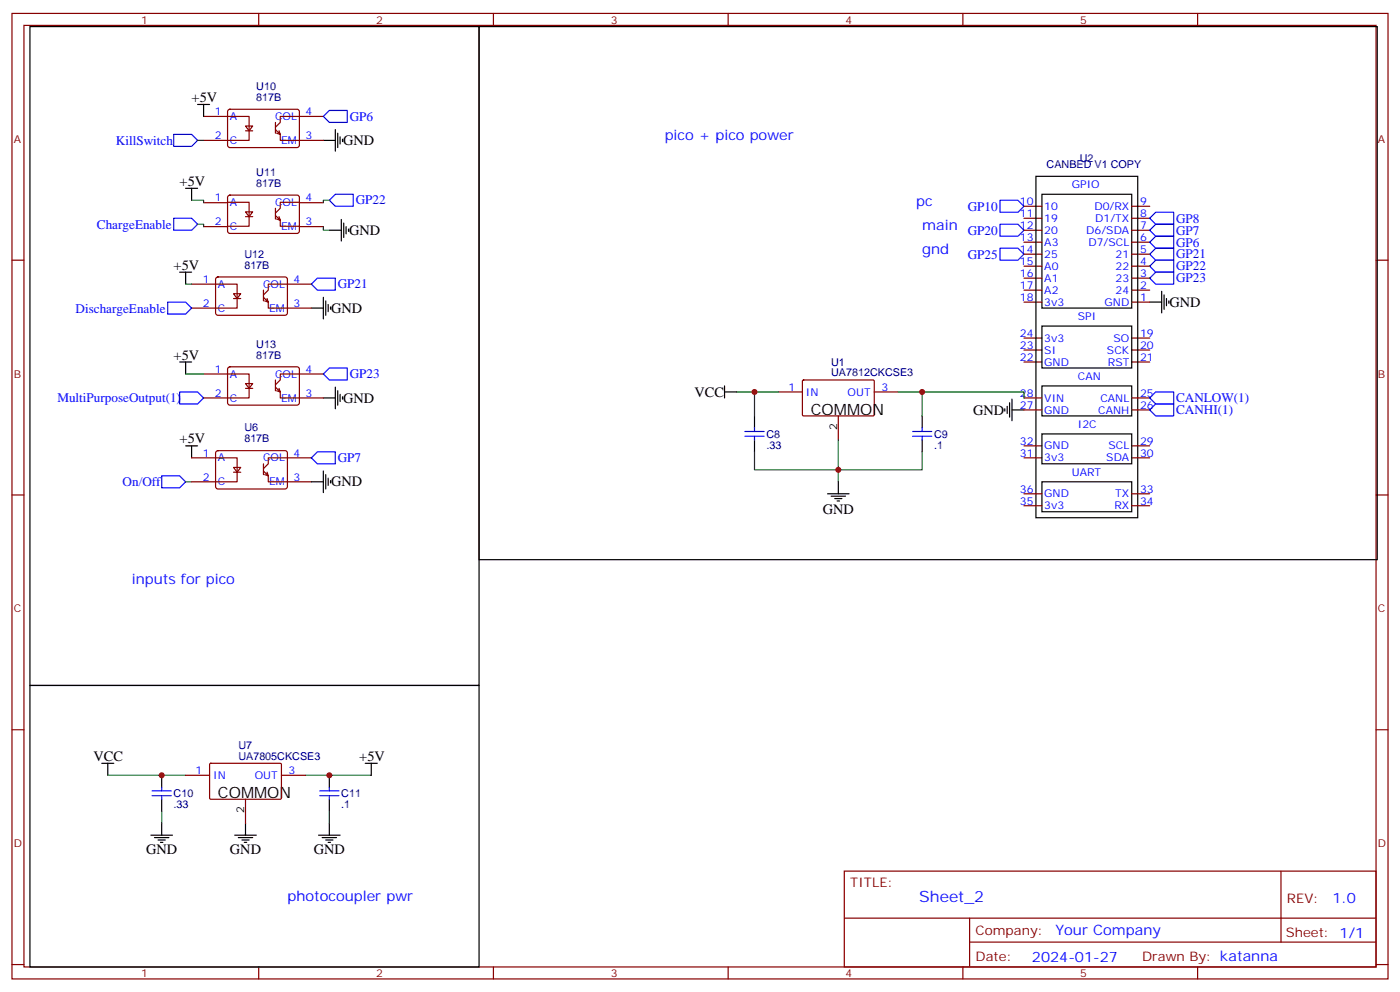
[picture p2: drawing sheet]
<svg xmlns="http://www.w3.org/2000/svg" width="412mm" height="292mm" viewBox="0 0 412 292" stroke-linecap="round" stroke-linejoin="round" font-family="sans-serif">
<g fill="none" stroke="#870000" stroke-width=".35">
<path d="M3.5 4h405.4v284.3h-405.4zM7.1 7.5h398.2v277.3h-398.2zM76.2 4v3.5M145.3 4v3.5M214.5 4v3.5M283.6 4v3.5M352.8 4v3.5M60 34.3h13.4v7h-13.4M67.3 32.4l.4-.2h20.1l.4 .7-.1 10.1-.6 .5-20-.1-.5-.6v-9.9zM72.3 37.1h2.1l-1 1.4zM72.3 38.5h2.1M81.1 38.2l1.4 1.4-.3-1.1"/>
<path d="M81.1 36.1v3.1M81.5 39.2l1 .4v1.7h12.7M95.2 34.3h-12.7v1.8l-1.4 1.4M60 59.7h7M67 59.6h6.4v7h-6.4M67.3 57.7l.4-.2h20.1l.4 .7-.1 10.1-.6 .4h-20l-.5-.7v-9.8zM88.2 59.6h-5.7v1.7l-1.4 1.4M88.2 59.7h7M3.5 76.6h3.6M60 66.7h7M72.3 62.4h2.1l-1 1.4zM72.3 63.8h2.1"/>
<path d="M81.1 63.5l1.4 1.4-.3-1.1M81.1 61.3v3.2M81.5 64.5l1 .4v1.7h5.7M88.2 66.7h7M301.6 60.7h5.3M301.6 64.3h5.3M301.6 67.8h5.3M301.6 71.3h5.3M301.6 74.9h5.3M301.6 78.4h5.3M333.4 60.7h5.3M333.4 64.3h5.3"/>
<path d="M333.4 67.8h5.3M333.4 71.3h5.3M333.4 74.9h5.3M333.4 78.4h5.3M405.3 76.6h3.6M56.4 83.7h13.4v7h-13.4M63.7 81.8l.5-.2h20l.5 .7-.1 10.1-.6 .5-20.1-.1-.4-.7v-9.8zM68.8 86.5h2.1l-1.1 1.4zM68.8 87.9h2.1M77.6 87.6l1.4 1.4-.3-1.1M77.6 85.4v3.2M78 88.6l1 .4v1.7h12.7"/>
<path d="M91.7 83.7h-12.7v1.7l-1.4 1.5M301.6 81.9h5.3M301.6 85.4h5.3M301.6 89h5.3M301.6 99.6h5.3M333.4 81.9h5.3M333.4 85.4h5.3M333.4 89h5.3M333.4 99.6h5.3M60 110.1h13.4v7.1h-13.4M67.3 108.2l.4-.2 20.1 .1 .4 .6-.1 10.2-.6 .4-20-.1-.5-.6v-9.9zM72.3 113h2.1l-1 1.4z"/>
<path d="M72.3 114.4h2.1M81.1 114l1.4 1.4-.3-1M81.1 111.9v3.2M81.5 115.1l1 .3v1.8h12.7M95.2 110.1h-12.7v1.8l-1.4 1.4M229.3 115.4h7.1M236.4 112.1l.3-.2h20.7l.1 .4v10l-.3 .2-20.7-.1-.1-.3zM257.5 115.4h7.1M301.6 117.2h5.3M301.6 103.1h5.3M301.6 106.6h5.3M333.4 117.2h5.3"/>
<path d="M333.4 103.1h5.3M333.4 106.6h5.3M56.4 134.8h13.4v7.1h-13.4M63.7 132.9l.5-.2 20 .1 .5 .6-.1 10.2-.6 .4-20.1-.1-.4-.6v-9.9zM68.8 137.7h2.1l-1.1 1.4zM68.8 139.1h2.1M77.6 138.7l1.4 1.4-.3-1M77.6 136.6v3.2M78 139.8l1 .3v1.8h12.7M91.7 134.8h-12.7v1.8l-1.4 1.4M246.9 122.5v7M301.6 134.8h5.3"/>
<path d="M301.6 120.7h5.3M301.6 131.3h5.3M333.4 134.8h5.3M333.4 120.7h5.3M333.4 131.3h5.3M3.5 145.8h3.6M301.6 148.9h5.3M301.6 145.4h5.3M333.4 148.9h5.3M333.4 145.4h5.3M405.3 145.8h3.6M3.5 214.9h3.6"/>
<path d="M405.3 214.9h3.6M54.7 228.3h7M61.8 225l.3-.2h20.6l.2 .3-.1 10.1-.3 .2-20.6-.1-.2-.3zM72.3 235.4v7M82.9 228.3h7.1M248.7 256.5h156.6v28.3h-156.6zM377.3 256.6v20.8M248.7 270.4h156.5M285.6 277.4h119.6M285.6 270.4v14.1M3.5 284.1h3.6M76.2 284.8v3.5"/>
<path d="M145.3 284.8v3.5M214.5 284.8v3.5M283.6 284.8v3.5M352.8 284.8v3.5M405.3 284.1h3.6"/>
</g>
<g fill="none" stroke="#000" stroke-width=".35">
<path d="M8.8 7.8h132.3v194.1h-132.3zM141.1 7.8h264.6v157h-264.6zM58.2 30.8h3.5M60 30.8v3.5M98.8 38.2v6.3M99.5 39.2v4.3M54.7 55.5h3.5M56.4 55.5v3.5M95.2 41.3h3.6M100.2 40.3v2.1M100.9 41v.7M305.2 51.9h29.9v100.6h-29.9z"/>
<path d="M306.9 57.2h26.5v33.5h-26.5zM97 67.8h3.5M100.5 64.6v6.4M101.2 65.7v4.2M102 66.7v2.2M102.7 67.5v.7M52.9 80.2h3.5M54.7 80.2v3.5M91.7 90.7h3.5M95.2 87.6v6.3M96 88.6v4.3M96.7 89.7v2.1"/>
<path d="M97.4 90.4v.7M306.9 96h26.5v12.4h-26.5zM338.7 89h3.5M342.2 85.8v6.3M342.9 86.9v4.2M343.6 87.9v2.1M344.3 88.6v.7M52.9 106.6h3.5M54.7 106.6v3.5M95.2 117.2h3.6M98.8 114v6.4M99.5 115.1v4.2"/>
<path d="M100.2 116.1v2.2M100.9 116.8v.7M213.4 115.4h3.6M213.4 113.7v3.5M296.7 119.7v2.1M297.4 118.6v4.2M298.1 117.5v6.4M306.9 113.7h26.5v8.8h-26.5zM54.7 131.3h3.5M56.4 131.3v3.5M95.2 138.7v6.4M96 139.8v4.2"/>
<path d="M222.2 122.5v3.5M222.2 129.5v3.6M271.6 122.5v3.5M271.6 129.5v3.6M296 120.4v.7M298.1 120.7h3.5M306.9 127.8h26.5v8.8h-26.5zM91.7 141.9h3.5M96.7 140.8v2.1M97.4 141.5v.7M243.8 145.4h6.3M244.8 146.1h4.3"/>
<path d="M245.9 146.8h2.1M246.6 147.5h.7M246.9 141.9v3.5M306.9 141.9h26.5v8.8h-26.5zM8.8 201.9h132.3v82.9h-132.3zM30 224.8h3.5M31.7 224.8v3.5M47.6 228.3v3.5M47.6 235.4v3.5M97 228.3v3.5M97 235.4v3.5M107.6 224.8h3.5"/>
<path d="M109.4 224.8v3.5M44.4 246h6.4M45.5 246.7h4.2M46.6 247.4h2.1M47.3 248.1h.7M47.6 242.4v3.6M69.1 246h6.4M70.2 246.7h4.2M71.3 247.4h2.1M72 248.1h.7M72.3 242.4v3.6M93.8 246h6.4"/>
<path d="M94.9 246.7h4.2M96 247.4h2.1M96.7 248.1h.7M97 242.4v3.6"/>
</g>
<g fill="none" stroke="#00f" stroke-width=".35">
<path d="M51.2 39.6h5.2l1.8 1.7-1.8 1.8h-5.2zM95.2 34.3l1.8-1.8h5.3v3.6h-5.3zM97 59l1.8-1.8h5.3v3.5h-5.3zM294.6 59h5.3l1.7 1.7-1.7 1.8h-5.3zM51.2 64.3h5.2l1.8 1.7-1.8 1.8h-5.2zM294.6 66h5.3l1.7 1.8-1.7 1.8h-5.3zM294.6 73.1h5.3l1.7 1.8-1.7 1.7h-5.3zM338.7 78.4l1.7-1.8h5.3v3.6h-5.3zM338.7 74.9l1.7-1.8h5.3v3.5h-5.3zM338.7 67.8l1.7-1.8h5.3v3.6h-5.3zM338.7 71.3l1.7-1.7h5.3v3.5h-5.3zM338.7 64.3l1.7-1.8h5.3v3.5h-5.3z"/>
<path d="M49.4 89h5.3l1.7 1.7-1.7 1.8h-5.3zM91.7 83.7l1.8-1.8h5.3v3.5h-5.3zM338.7 81.9l1.7-1.7h5.3v3.5h-5.3zM52.9 115.4h5.3l1.8 1.8-1.8 1.8h-5.3zM95.2 110.1l1.8-1.7h5.3v3.5h-5.3zM338.7 117.2l1.7-1.8h5.3v3.6h-5.3zM91.7 134.8l1.8-1.7h5.3v3.5h-5.3zM219.4 127.1h5.7M219.4 128.5h5.7M222.2 126v1.1M222.2 128.5v1M268.8 127.1h5.7"/>
<path d="M268.8 128.5h5.7M271.6 126v1.1M271.6 128.5v1M338.7 120.7l1.7-1.7h5.3v3.5h-5.3zM47.6 140.1h5.3l1.8 1.8-1.8 1.8h-5.3zM44.8 232.9h5.6M44.8 234.3h5.6M47.6 231.8v1.1M47.6 234.3v1.1M94.2 232.9h5.6M94.2 234.3h5.6M97 231.8v1.1"/>
<path d="M97 234.3v1.1"/>
</g>
<g fill="none" stroke="#008700" stroke-width=".35">
<path d="M56.4 59h3.6v.7M58.2 41.3h1.8M97 59h-1.8v.7M58.2 66h1.8v.7M95.2 66.7v1.1h1.8M54.7 83.7h1.7M54.7 110.1h5.3M217 115.4h12.3M222.2 115.4v7.1M264.6 115.4h37v1.8M271.6 115.4v7.1M222.2 133.1v5.3h49.4v-5.3"/>
<path d="M246.9 129.5v12.4M54.7 141.9h1.7M31.7 228.3h23M47.6 238.9v3.5M90 228.3h19.4M97 238.9v3.5"/>
</g>
<g fill="#c00">
<circle cx="271.6" cy="115.4" r=".88"/>
<circle cx="246.9" cy="138.4" r=".88"/>
<circle cx="222.3" cy="115.4" r=".88"/>
<circle cx="47.6" cy="228.3" r=".88"/>
<circle cx="97" cy="228.3" r=".88"/>
</g>
<g font-size="4.6">
<text x="238.8" y="122.1">COMMON</text>
<text x="64.2" y="235">COMMON</text>
</g>
<text font-size="4.6" fill="#00f" x="270.8" y="265.6">Sheet_2</text>
<g font-size="4.2">
<text x="56.4" y="30.1">+5V</text>
<text x="101.1" y="42.7">GND</text>
<text x="52.9" y="54.8">+5V</text>
<text x="102.8" y="69.2">GND</text>
<text x="51.2" y="79.4">+5V</text>
<text x="97.5" y="92.1">GND</text>
<text x="344.5" y="90.4">GND</text>
<text x="51.2" y="105.9">+5V</text>
<text x="101.1" y="118.6">GND</text>
<text x="204.5" y="116.9">VCC</text>
<text x="286.6" y="122.1">GND</text>
<text x="52.9" y="130.6">+5V</text>
<text x="97.5" y="143.3">GND</text>
<text x="242.4" y="151.5">GND</text>
<text x="27.5" y="224.1">VCC</text>
<text x="105.8" y="224.1">+5V</text>
<text x="43" y="251.6">GND</text>
<text x="67.7" y="251.6">GND</text>
<text x="92.4" y="251.6">GND</text>
</g>
<g font-size="4.2" fill="#00f">
<text x="195.8" y="41.3">pico + pico power</text>
<text x="269.9" y="60.7">pc</text>
<text x="271.6" y="67.8">main</text>
<text x="271.6" y="74.9">gnd</text>
<text x="38.8" y="171.9">inputs for pico</text>
<text x="84.7" y="265.4">photocoupler pwr</text>
<text x="392.5" y="265.8">1.0</text>
<text x="310.9" y="275.4">Your Company</text>
<text x="304" y="283.2">2024-01-27</text>
</g>
<g font-size="3.9" fill="#00f">
<text x="103" y="35.6">GP6</text>
<text x="34.1" y="42.6">KillSwitch</text>
<text x="104.8" y="60.2">GP22</text>
<text x="285.1" y="62">GP10</text>
<text x="346.4" y="65.6">GP8</text>
<text x="28.6" y="67.4">ChargeEnable</text>
<text x="285.1" y="69.1">GP20</text>
<text x="346.4" y="69.2">GP7</text>
<text x="285.1" y="76.1">GP25</text>
<text x="346.4" y="76.1">GP21</text>
<text x="346.4" y="72.7">GP6</text>
<text x="346.4" y="83.1">GP23</text>
<text x="346.4" y="79.6">GP22</text>
<text x="99.5" y="84.9">GP21</text>
<text x="22.3" y="92.1">DischargeEnable</text>
<text x="103" y="111.3">GP23</text>
<text x="16.9" y="118.5">MultiPurposeOutput(1)</text>
<text x="346.4" y="118.4">CANLOW(1)</text>
<text x="346.4" y="121.9">CANHI(1)</text>
<text x="99.5" y="136.2">GP7</text>
<text x="36.1" y="143.1">On/Off</text>
</g>
<g font-size="3.9" fill="#800">
<text x="250.5" y="261.1">TITLE:</text>
<text x="379.1" y="265.8">REV:</text>
<text x="287.4" y="275.3">Company:</text>
<text x="378.7" y="275.9">Sheet: 1/1</text>
<text x="287.4" y="283">Date:</text>
<text x="336.4" y="283.1">Drawn By: katanna</text>
</g>
<g font-size="3.2" fill="#800">
<text x="41.6" y="6.9">1</text>
<text x="110.8" y="6.9">2</text>
<text x="179.9" y="6.9">3</text>
<text x="249.1" y="6.9">4</text>
<text x="318.2" y="6.9">5</text>
<text x="4.1" y="42.1">A</text>
<text x="405.9" y="42.1">A</text>
<text x="4.1" y="111.2">B</text>
<text x="405.9" y="111.2">B</text>
<text x="4.1" y="180.3">C</text>
<text x="405.9" y="180.3">C</text>
<text x="4.1" y="249.5">D</text>
<text x="405.9" y="249.5">D</text>
<text x="41.6" y="287.8">1</text>
<text x="110.8" y="287.8">2</text>
<text x="179.9" y="287.8">3</text>
<text x="249.1" y="287.8">4</text>
<text x="318.2" y="287.8">5</text>
</g>
<g font-size="3.2" fill="#000080">
<text x="75.5" y="29.7">817B</text>
<text x="75.5" y="26.5">U10</text>
<text x="318" y="47.7">U2</text>
<text x="75.5" y="51.8">U11</text>
<text x="308.3" y="49.5">CANBED V1 COPY</text>
<text x="75.5" y="55">817B</text>
<text x="72" y="75.9">U12</text>
<text x="72" y="79.1">817B</text>
<text x="75.5" y="105.6">817B</text>
<text x="75.5" y="102.3">U13</text>
<text x="244.8" y="107.7">U1</text>
<text x="244.8" y="110.8">UA7812CKCSE3</text>
<text x="72" y="130.3">817B</text>
<text x="72" y="127">U6</text>
<text x="225.8" y="128.9">C8</text>
<text x="275.2" y="128.9">C9</text>
<text x="225.8" y="132.1">.33</text>
<text x="275.2" y="132.1">.1</text>
<text x="70.2" y="220.6">U7</text>
<text x="70.2" y="223.7">UA7805CKCSE3</text>
<text x="51.2" y="237.9">.33</text>
<text x="51.2" y="234.8">C10</text>
<text x="100.5" y="237.9">.1</text>
<text x="100.5" y="234.8">C11</text>
</g>
<g font-size="3.2" fill="#00f">
<text x="63.2" y="33.9">1</text>
<text x="67.7" y="35.3">A</text>
<text x="81" y="35.3">COL</text>
<text x="90" y="33.9">4</text>
<text x="63.2" y="41">2</text>
<text x="90" y="41">3</text>
<text x="67.7" y="42.4">C</text>
<text x="82.8" y="42.4">EM</text>
<text x="63.2" y="59.2">1</text>
<text x="90" y="59.2">4</text>
<text x="315.7" y="55.5">GPIO</text>
<text x="67.7" y="60.6">A</text>
<text x="81" y="60.6">COL</text>
<text x="300.4" y="60.4">10</text>
<text x="300.4" y="63.9">11</text>
<text x="307.6" y="61.8">10</text>
<text x="307.6" y="65.3">19</text>
<text x="322.4" y="61.8">D0/RX</text>
<text x="322.6" y="65.3">D1/TX</text>
<text x="335.8" y="63.9">8</text>
<text x="335.8" y="60.4">9</text>
<text x="63.2" y="66.3">2</text>
<text x="67.7" y="67.7">C</text>
<text x="82.8" y="67.7">EM</text>
<text x="90" y="66.3">3</text>
<text x="300.4" y="67.5">12</text>
<text x="300.4" y="71">13</text>
<text x="307.6" y="68.9">20</text>
<text x="320" y="68.9">D6/SDA</text>
<text x="335.8" y="71">6</text>
<text x="335.8" y="67.5">7</text>
<text x="300.4" y="74.5">14</text>
<text x="307.6" y="72.4">A3</text>
<text x="307.6" y="75.9">25</text>
<text x="320.6" y="72.4">D7/SCL</text>
<text x="328.6" y="75.9">21</text>
<text x="335.8" y="74.5">5</text>
<text x="59.7" y="83.3">1</text>
<text x="86.4" y="83.3">4</text>
<text x="300.4" y="78">15</text>
<text x="300.4" y="81.6">16</text>
<text x="307.6" y="79.4">A0</text>
<text x="307.6" y="83">A1</text>
<text x="328.6" y="83">23</text>
<text x="328.6" y="79.4">22</text>
<text x="335.8" y="81.6">3</text>
<text x="335.8" y="78">4</text>
<text x="64.2" y="84.7">A</text>
<text x="77.5" y="84.7">COL</text>
<text x="300.4" y="85.1">17</text>
<text x="300.4" y="88.6">18</text>
<text x="307.6" y="86.5">A2</text>
<text x="328.6" y="86.5">24</text>
<text x="335.8" y="88.6">1</text>
<text x="335.8" y="85.1">2</text>
<text x="59.7" y="90.4">2</text>
<text x="64.2" y="91.8">C</text>
<text x="79.3" y="91.8">EM</text>
<text x="86.4" y="90.4">3</text>
<text x="307.6" y="90">3v3</text>
<text x="317.5" y="94.3">SPI</text>
<text x="325.4" y="90">GND</text>
<text x="300.4" y="99.2">24</text>
<text x="307.6" y="100.6">3v3</text>
<text x="328" y="100.6">SO</text>
<text x="335.8" y="99.2">19</text>
<text x="300.4" y="102.7">23</text>
<text x="300.4" y="106.3">22</text>
<text x="307.6" y="104.1">SI</text>
<text x="307.6" y="107.7">GND</text>
<text x="326.1" y="104.1">SCK</text>
<text x="326.3" y="107.7">RST</text>
<text x="335.8" y="102.7">20</text>
<text x="335.8" y="106.3">21</text>
<text x="63.2" y="109.8">1</text>
<text x="67.7" y="111.2">A</text>
<text x="81" y="111.2">COL</text>
<text x="90" y="109.8">4</text>
<text x="317.5" y="111.9">CAN</text>
<text x="63.2" y="116.8">2</text>
<text x="67.7" y="118.3">C</text>
<text x="82.8" y="118.3">EM</text>
<text x="90" y="116.8">3</text>
<text x="232.2" y="115.1">1</text>
<text x="237.4" y="116.5">IN</text>
<text x="249.7" y="116.5">OUT</text>
<text x="259.6" y="115.1">3</text>
<text x="300.4" y="116.8">28</text>
<text x="307.6" y="118.3">VIN</text>
<text x="324.1" y="118.3">CANL</text>
<text x="335.8" y="116.8">25</text>
<text x="300.4" y="120.4">27</text>
<text x="307.6" y="121.8">GND</text>
<text x="323.5" y="121.8">CANH</text>
<text x="335.8" y="120.4">26</text>
<text x="300.4" y="131">32</text>
<text x="317.5" y="126">I2C</text>
<text x="335.8" y="131">29</text>
<text x="59.7" y="134.5">1</text>
<text x="64.2" y="135.9">A</text>
<text x="77.5" y="135.9">COL</text>
<text x="86.4" y="134.5">4</text>
<text x="300.4" y="134.5">31</text>
<text x="307.6" y="132.4">GND</text>
<text x="307.6" y="135.9">3v3</text>
<text x="325.9" y="135.9">SDA</text>
<text x="326.5" y="132.4">SCL</text>
<text x="335.8" y="134.5">30</text>
<text x="59.7" y="141.5">2</text>
<text x="64.2" y="142.9">C</text>
<text x="79.3" y="142.9">EM</text>
<text x="86.4" y="141.5">3</text>
<text x="315.7" y="140.1">UART</text>
<text x="300.4" y="148.6">35</text>
<text x="300.4" y="145.1">36</text>
<text x="307.6" y="146.5">GND</text>
<text x="328.5" y="146.5">TX</text>
<text x="335.8" y="148.6">34</text>
<text x="335.8" y="145.1">33</text>
<text x="307.6" y="150">3v3</text>
<text x="328.3" y="150">RX</text>
<text x="57.6" y="228">1</text>
<text x="85" y="228">3</text>
<text x="62.8" y="229.4">IN</text>
<text x="75.1" y="229.4">OUT</text>
</g>
<g font-size="3.2">
<text x="246.6" y="126.6" transform="rotate(-90 246.6 126.6)">2</text>
<text x="72" y="239.5" transform="rotate(-90 72 239.5)">2</text>
</g>
</svg>
